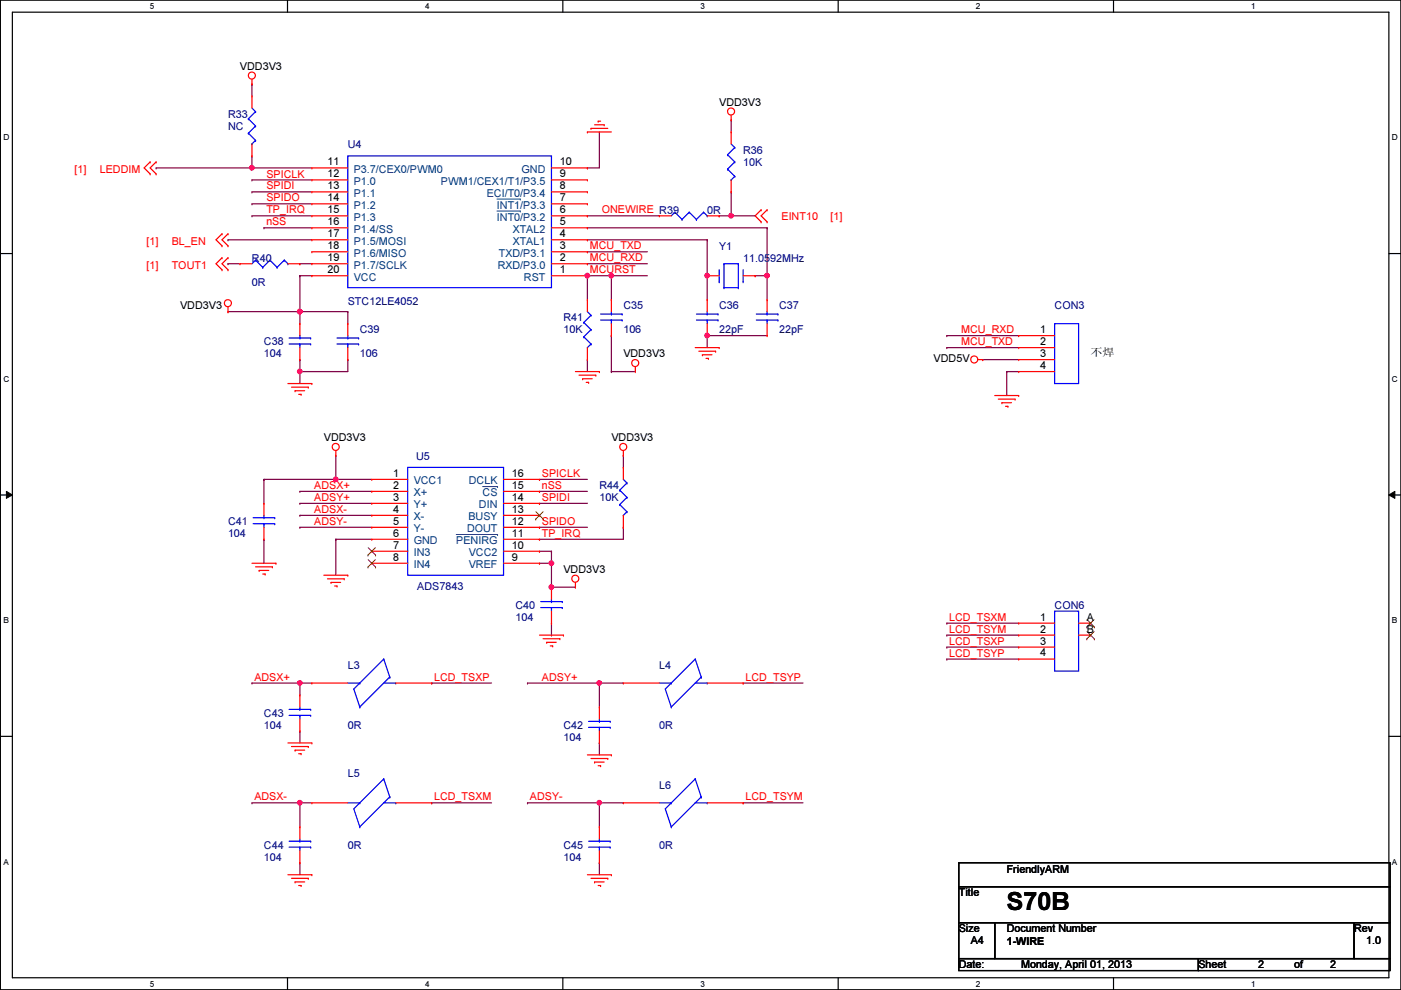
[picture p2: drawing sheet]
<svg xmlns="http://www.w3.org/2000/svg" width="297mm" height="210mm" viewBox="0 0 297 210" stroke-linecap="round" stroke-linejoin="round" font-family="sans-serif">
<path d="M.1 0h296.9v209.8h-296.9zM2.6 2.6h291.9v204.7h-291.9z" fill="none" stroke="#000" stroke-width=".25"/>
<g fill="#fff">
<path d="M31.8 .3h1v2h-1z"/>
<path d="M31.8 207.6h1v1.9h-1z"/>
</g>
<path d="M61 0v2.6M61 207.3v2.5" fill="none" stroke="#000" stroke-width=".25"/>
<g fill="#fff">
<path d="M90.1 .3h1v2h-1z"/>
<path d="M90.1 207.6h1v1.9h-1z"/>
</g>
<path d="M119.3 0v2.6M119.3 207.3v2.5" fill="none" stroke="#000" stroke-width=".25"/>
<g fill="#fff">
<path d="M148.5 .3h1v2h-1z"/>
<path d="M148.5 207.6h1v1.9h-1z"/>
</g>
<path d="M177.7 0v2.6M177.7 207.3v2.5" fill="none" stroke="#000" stroke-width=".25"/>
<g fill="#fff">
<path d="M206.9 .3h1v2h-1z"/>
<path d="M206.9 207.6h1v1.9h-1z"/>
</g>
<path d="M236.1 0v2.6M236.1 207.3v2.5" fill="none" stroke="#000" stroke-width=".25"/>
<g fill="#fff">
<path d="M265.3 .3h.9v2h-.9z"/>
<path d="M265.3 207.6h.9v1.9h-.9z"/>
<path d="M.7 28.2h1.3v1.9h-1.3z"/>
<path d="M295.1 28.2h1.3v1.9h-1.3z"/>
<path d="M.7 79.3h1.3v2h-1.3z"/>
<path d="M295.1 79.3h1.3v2h-1.3z"/>
</g>
<path d="M.1 53.8h2.5M294.5 53.8h2.5" fill="none" stroke="#000" stroke-width=".25"/>
<g fill="#fff">
<path d="M.7 130.5h1.2v2h-1.2z"/>
<path d="M295.1 130.5h1.2v2h-1.2z"/>
</g>
<path d="M.1 104.9h2.5M294.5 104.9h2.5" fill="none" stroke="#000" stroke-width=".25"/>
<path d="M1.4 104.2l1.2 .7-1.2 .8zM294.5 104.9l1.2-.7v1.5z" fill="#000"/>
<path d="M1.4 104.2l1.2 .7-1.2 .8zM294.5 104.9l1.2-.7v1.5z" fill="none" stroke="#000" stroke-width=".21"/>
<g fill="#fff">
<path d="M.7 181.7h1.2v2h-1.2z"/>
<path d="M295.1 181.7h1.2v2h-1.2z"/>
</g>
<path d="M.1 156.1h2.5M294.5 156.1h2.5" fill="none" stroke="#000" stroke-width=".25"/>
<g fill="none" stroke="#800040" stroke-width=".25">
<path d="M63.6 104.2h.1M63.6 106.7h.1M63.6 109.3h.1M63.6 111.8h.1M63.6 104.2h15.2M63.6 106.7h15.2M63.6 109.3h15.2M63.6 111.8h15.2M71.2 101.6h.1M71.2 101.6h7.6M114.4 101.6h.1M114.4 104.2h.1"/>
<path d="M114.4 106.7h.1M114.4 111.8h.1M114.4 114.3h.1M114.4 101.6h10.1M114.4 104.2h10.1M114.4 106.7h10.1M114.4 111.8h10.1M114.4 114.3h17.8M116.9 116.9h.1M116.9 116.9v2.5M63.6 155h.1M63.6 155v2.5"/>
<path d="M91.5 144.8h.1M91.5 144.8h12.7M127.1 157.5h.1M127.1 157.5v2.6M91.5 170.2h.1M91.5 170.2h12.7M63.6 182.9h.1M63.6 182.9v2.6M127.1 182.9h.1M127.1 182.9v2.6"/>
</g>
<circle cx="71.2" cy="101.6" r=".49" fill="#f0f"/>
<circle cx="71.2" cy="101.6" r=".49" fill="none" stroke="#f0f" stroke-width=".25"/>
<path d="M56 101.6h.1M56 114.3h.1M56 101.6v5.1M56 114.3v5.1M71.2 114.3h.1M71.2 114.3h7.6M71.2 114.3v7.7M114.4 116.9h.1M114.4 119.4h.1M114.4 116.9h2.5M114.4 119.4h2.5" fill="none" stroke="#800040" stroke-width=".25"/>
<circle cx="116.9" cy="119.4" r=".49" fill="#f0f"/>
<circle cx="116.9" cy="119.4" r=".49" fill="none" stroke="#f0f" stroke-width=".25"/>
<path d="M132.2 96.6h.1M132.2 96.6v2.5M116.9 119.4h.1M116.9 119.4v5.1M132.2 111.8h.1M132.2 111.8v2.5M116.9 124.5h.1M116.9 124.5h5.1" fill="none" stroke="#800040" stroke-width=".25"/>
<circle cx="116.9" cy="124.5" r=".49" fill="#f0f"/>
<circle cx="116.9" cy="124.5" r=".49" fill="none" stroke="#f0f" stroke-width=".25"/>
<path d="M63.6 144.8h.1M63.6 144.8h2.5" fill="none" stroke="#800040" stroke-width=".25"/>
<circle cx="63.6" cy="144.8" r=".49" fill="#f0f"/>
<circle cx="63.6" cy="144.8" r=".49" fill="none" stroke="#f0f" stroke-width=".25"/>
<path d="M71.2 96.6h.1M71.2 96.6v5h-15.2M56 101.6h.1M53.4 144.8h.1M53.4 144.8h10.2M63.6 144.8h.1M63.6 144.8v2.6M63.6 170.2h.1M63.6 170.2h2.5" fill="none" stroke="#800040" stroke-width=".25"/>
<circle cx="63.6" cy="170.2" r=".49" fill="#f0f"/>
<circle cx="63.6" cy="170.2" r=".49" fill="none" stroke="#f0f" stroke-width=".25"/>
<path d="M127.1 144.8h.1M127.1 144.8h5.1M53.4 170.2h.1M53.4 170.2h10.2M63.6 170.2h.1M63.6 170.2v5.1" fill="none" stroke="#800040" stroke-width=".25"/>
<circle cx="127.1" cy="144.8" r=".49" fill="#f0f"/>
<circle cx="127.1" cy="144.8" r=".49" fill="none" stroke="#f0f" stroke-width=".25"/>
<path d="M111.8 144.8h.1M111.8 144.8h15.3M127.1 144.8h.1M127.1 144.8v5.1M127.1 170.2h.1M127.1 170.2h5.1" fill="none" stroke="#800040" stroke-width=".25"/>
<circle cx="127.1" cy="170.2" r=".49" fill="#f0f"/>
<circle cx="127.1" cy="170.2" r=".49" fill="none" stroke="#f0f" stroke-width=".25"/>
<path d="M63.6 66.1h.1M63.6 66.1v2.5M157.6 144.8h.1M157.6 144.8h12.7M111.8 170.2h.1M111.8 170.2h15.3M127.1 170.2h.1M127.1 170.2v5.1M157.6 170.2h.1M157.6 170.2h12.7" fill="none" stroke="#800040" stroke-width=".25"/>
<circle cx="63.6" cy="66.1" r=".49" fill="#f0f"/>
<circle cx="63.6" cy="66.1" r=".49" fill="none" stroke="#f0f" stroke-width=".25"/>
<path d="M53.4 33.1h.1M53.4 33.1v2.5M63.6 58.5h.1M63.6 58.5h2.5M63.6 66.1h.1M63.6 66.1h10.1M73.7 66.1h.1M73.7 66.1v2.5" fill="none" stroke="#800040" stroke-width=".25"/>
<circle cx="63.6" cy="66.1" r=".49" fill="#f0f"/>
<circle cx="63.6" cy="66.1" r=".49" fill="none" stroke="#f0f" stroke-width=".25"/>
<path d="M53.4 38.1h.1M53.4 38.1h12.7M53.4 40.7h.1M53.4 40.7h12.7M63.6 78.8h.1M63.6 78.8v2.5" fill="none" stroke="#800040" stroke-width=".25"/>
<circle cx="63.6" cy="78.8" r=".49" fill="#f0f"/>
<circle cx="63.6" cy="78.8" r=".49" fill="none" stroke="#f0f" stroke-width=".25"/>
<g fill="none" stroke="#800040" stroke-width=".25">
<path d="M53.4 43.2h.1M53.4 45.8h.1M53.4 43.2h12.7M53.4 45.8h12.7M56 48.3h.1M56 48.3h10.1M124.5 48.3h.1M124.5 48.3h38.1M162.6 58.5h.1M162.6 58.5v5M48.3 66.1h.1M48.3 66.1h15.3"/>
<path d="M63.6 78.8h.1M73.7 76.2h.1M73.7 76.2v2.6h-10.1M149.9 71.2h.1M149.9 71.2v2.5M200.7 71.2h.1M200.7 71.2h15.3"/>
</g>
<circle cx="162.6" cy="58.4" r=".49" fill="#f0f"/>
<circle cx="162.6" cy="58.4" r=".49" fill="none" stroke="#f0f" stroke-width=".25"/>
<path d="M124.5 50.8h.1M124.5 50.8h25.4M149.9 58.5h.1M149.9 58.5v5M200.7 73.7h.1M200.7 73.7h15.3" fill="none" stroke="#800040" stroke-width=".25"/>
<circle cx="149.9" cy="58.4" r=".49" fill="#f0f"/>
<circle cx="149.9" cy="58.4" r=".49" fill="none" stroke="#f0f" stroke-width=".25"/>
<path d="M160.1 58.5h.1M160.1 58.5h2.5M149.9 71.2h.1M149.9 71.2h12.7" fill="none" stroke="#800040" stroke-width=".25"/>
<circle cx="149.9" cy="71.1" r=".49" fill="#f0f"/>
<circle cx="149.9" cy="71.1" r=".49" fill="none" stroke="#f0f" stroke-width=".25"/>
<g fill="none" stroke="#800040" stroke-width=".25">
<path d="M63.6 58.5h.1M63.6 58.5v7.6M124.5 53.4h.1M124.5 55.9h.1M124.5 45.8h.1M124.5 53.4h12.7M124.5 55.9h12.7M124.5 45.8h15.3M155 45.8h.1M155 40.7h.1M155 45.8h5.1M155 40.7v5.1"/>
<path d="M63.6 76.2h.1M63.6 76.2v2.6M213.4 78.8h.1M213.4 78.8h2.6M213.4 78.8v5.1"/>
</g>
<circle cx="155" cy="45.7" r=".49" fill="#f0f"/>
<circle cx="155" cy="45.7" r=".49" fill="none" stroke="#f0f" stroke-width=".25"/>
<path d="M63.6 55.9h.1M63.6 55.9h2.5M129.6 58.5h.1M129.6 58.5v5" fill="none" stroke="#800040" stroke-width=".25"/>
<circle cx="129.6" cy="58.4" r=".49" fill="#f0f"/>
<circle cx="129.6" cy="58.4" r=".49" fill="none" stroke="#f0f" stroke-width=".25"/>
<path d="M53.4 35.6h.1M53.4 35.6h12.7M155 25.4h.1M155 25.4v2.6M48.3 55.9h.1M48.3 55.9h2.6M124.5 58.5h.1M124.5 58.5v5M124.5 76.2h.1M124.5 76.2v2.6" fill="none" stroke="#800040" stroke-width=".25"/>
<circle cx="53.4" cy="35.6" r=".49" fill="#f0f"/>
<circle cx="53.4" cy="35.6" r=".49" fill="none" stroke="#f0f" stroke-width=".25"/>
<path d="M124.5 58.5h.1M124.5 58.5h5.1" fill="none" stroke="#800040" stroke-width=".25"/>
<circle cx="124.5" cy="58.4" r=".49" fill="#f0f"/>
<circle cx="124.5" cy="58.4" r=".49" fill="none" stroke="#f0f" stroke-width=".25"/>
<g fill="none" stroke="#800040" stroke-width=".25">
<path d="M53.4 17.8h.1M53.4 17.8v2.6M33.1 35.6h.1M33.1 35.6h20.3M124.5 35.6h.1M127.1 28h.1M127.1 28v7.6h-2.6M48.3 50.8h.1M48.3 50.8h17.8M129.6 58.5h.1M129.6 58.5h7.6M149.9 50.8h.1"/>
<path d="M149.9 50.8v7.7M152.5 45.8h.1M152.5 45.8h2.5M162.6 48.3h.1M162.6 48.3v10.2M129.6 71.2h.1M129.6 78.8h.1M129.6 71.2v7.6M129.6 78.8h5.1M208.4 76.2h.1M208.4 76.2h7.6M116.9 134.7h.1"/>
<path d="M116.9 132.1v2.6M200.7 132.1h.1M200.7 134.7h.1M200.7 137.2h.1M200.7 139.7h.1M200.7 132.1h15.3M200.7 134.7h15.3M200.7 137.2h15.3M200.7 139.7h15.3"/>
</g>
<g fill="none" stroke="#f00" stroke-width=".25">
<path d="M53.4 17.8h.1M53.4 16.8v1M31.8 34.3h.1M31.8 36.9h.1M31.8 34.3l-1.2 1.3 1.2 1.3M33.1 34.3h.1M33.1 36.9h.1M33.1 34.3l-1.3 1.3 1.3 1.3M53.4 20.4h.1M53.4 33.1h.1M53.4 20.4v2.5M53.4 30.5v2.6"/>
<path d="M66.1 35.6h.1M66.1 38.1h.1M66.1 38.1h7.6M66.1 35.6h7.6M116.9 38.1h7.6M116.9 35.6h7.6M124.5 28h.1M124.5 38.1h.1M124.5 35.6h.1M124.5 28h5.1M125.3 27.2h.1M125.3 27.2h3.6"/>
<path d="M126.1 26.5h2M126.8 25.7h.1M126.8 25.7h.5M128.1 26.5h.1M155 25.4h.1M155 28h.1M155 24.4v1M155 28v2.5M155 38.1v2.6M47.1 54.7h.1M47.1 57.2h.1M47.1 49.6h.1"/>
<path d="M47.1 52.1h.1M47.1 54.7l-1.3 1.2 1.3 1.3M47.1 49.6l-1.3 1.2 1.3 1.3M48.3 54.7h.1M48.3 57.2h.1M48.3 49.6h.1M48.3 52.1h.1M48.3 54.7l-1.2 1.2 1.2 1.3M48.3 49.6l-1.2 1.2 1.2 1.3M50.9 55.9h.1M50.9 55.9h2.5M61 55.9h2.6"/>
<path d="M63.6 55.9h.1M66.1 40.7h.1M66.1 43.2h.1M66.1 45.8h.1M66.1 48.3h.1M66.1 50.8h.1M66.1 53.4h.1M66.1 55.9h.1M66.1 58.5h.1M66.1 58.5h7.6M66.1 55.9h7.6M66.1 53.4h7.6"/>
<path d="M66.1 50.8h7.6M66.1 48.3h7.6M66.1 45.8h7.6M66.1 43.2h7.6M66.1 40.7h7.6M116.9 58.5h7.6M116.9 55.9h7.6M116.9 53.4h7.6M116.9 50.8h7.6M116.9 48.3h7.6M116.9 45.8h7.6M116.9 43.2h7.6"/>
<path d="M116.9 40.7h7.6M124.5 58.5h.1M124.5 55.9h.1M124.5 53.4h.1M124.5 50.8h.1M124.5 48.3h.1M124.5 45.8h.1M124.5 43.2h.1M124.5 40.7h.1M139.8 45.8h.1M139.8 45.8h2.5M149.9 58.5h.1"/>
<path d="M149.9 58.5h2.6M149.9 45.8h2.6M152.5 45.8h.1M155 40.7h.1M157.6 58.5h2.5M160.1 58.5h.1M161.4 44.5h.1M161.4 47h.1M161.4 44.5l-1.3 1.3 1.3 1.2M162.6 47h.1M162.6 44.5h.1M162.6 44.5l-1.2 1.3 1.2 1.2"/>
<path d="M48.3 66.1h.1M48.3 65.1v1M63.6 68.6h.1M63.6 76.2h.1M63.6 68.6v2.6M63.6 73.7v2.5M73.7 68.6h.1M73.7 76.2h.1M73.7 68.6v2.6M73.7 73.7v2.5M122 78.8h5.1M122.8 79.5h3.5"/>
<path d="M124.5 63.5h.1M124.5 76.2h.1M124.5 63.5v2.6M124.5 73.7v2.5M126.3 79.5h.1M127.1 78.8h.1M129.6 63.5h.1M129.6 71.2h.1M129.6 63.5v2.6M129.6 68.6v2.6M134.7 78.8h.1M134.7 77.8v1"/>
<path d="M147.4 73.7h5.1M148.2 74.5h3.5M148.9 75.2h.1M148.9 75.2h2.1M149.7 76h.5M149.9 63.5h.1M149.9 71.2h.1M149.9 63.5v2.6M149.9 68.6v2.6M150.2 76h.1M151.7 74.5h.1M152.5 73.7h.1"/>
<path d="M162.6 63.5h.1M162.6 71.2h.1M162.6 63.5v2.6M162.6 68.6v2.6M207.3 76.2h1.1M208.4 76.2h.1M216 71.2h.1M216 73.7h.1M216 76.2h.1M216 78.8h.1M216 73.7h7.6M216 78.8h7.6"/>
<path d="M216 76.2h7.6M216 71.2h7.6M61 81.3h5.1M61.8 82.1h3.6M62.6 82.8h.1M62.6 82.8h2M63.3 83.6h.5M63.8 83.6h.1M65.4 82.1h.1M66.1 81.3h.1M71.2 96.6h.1M71.2 95.5v1.1"/>
<path d="M123.5 80.3h.1M123.5 80.3h2.1M124.3 81.1h.5M124.8 81.1h.1M132.2 96.6h.1M132.2 99.1h.1M132.2 95.5v1.1M132.2 99.1v2.5M210.9 83.9h5.1M211.7 84.6h3.5M212.4 85.4h.1M212.4 85.4h2.1"/>
<path d="M213.2 86.1h.5M213.7 86.1h.1M215.2 84.6h.1M216 83.9h.1M53.4 119.4h5.1M56 106.7h.1M56 114.3h.1M56 106.7v2.6M56 111.8v2.5M58.5 119.4h.1M78.8 101.6h.1M78.8 104.2h.1"/>
<path d="M78.8 106.7h.1M78.8 109.3h.1M78.8 111.8h.1M78.8 114.3h.1M78.8 116.9h.1M78.8 119.4h.1M78.8 119.4h7.6M78.8 101.6h7.6M78.8 104.2h7.6M78.8 106.7h7.6M78.8 109.3h7.6M78.8 111.8h7.6"/>
<path d="M78.8 114.3h7.6M78.8 116.9h7.6M106.8 119.4h7.6M106.8 101.6h7.6M106.8 104.2h7.6M106.8 106.7h7.6M106.8 109.3h7.6M106.8 111.8h7.6M106.8 114.3h7.6M106.8 116.9h7.6M114.4 119.4h.1M114.4 116.9h.1"/>
<path d="M114.4 114.3h.1M114.4 111.8h.1M114.4 109.3h.1M114.4 106.7h.1M114.4 104.2h.1M114.4 101.6h.1M132.2 111.8h.1M132.2 109.3v2.5M54.2 120.2h3.5M54.9 120.9h.1M54.9 120.9h2.1M55.7 121.7h.5"/>
<path d="M56.2 121.7h.1M57.7 120.2h.1M68.7 122h5M69.4 122.7h3.6M70.2 123.5h.1M70.2 123.5h2M70.9 124.2h.6M71.5 124.2h.1M73 122.7h.1M73.7 122h.1M114.4 134.7h5.1M115.1 135.4h3.6"/>
<path d="M115.9 136.2h.1M115.9 136.2h2M116.7 136.9h.5M116.9 124.5h.1M116.9 132.1h.1M116.9 124.5v2.5M116.9 129.6v2.5M117.2 136.9h.1M118.7 135.4h.1M119.5 134.7h.1M122 124.5h.1M122 123.5v1"/>
<path d="M216 132.1h.1M216 134.7h.1M216 137.2h.1M216 139.7h.1M216 134.7h7.6M216 132.1h7.6M216 137.2h7.6M216 139.7h7.6M228.7 134.7h2.5M228.7 132.1h2.5M231.2 132.1h.1M231.2 134.7h.1"/>
<path d="M61 157.5h5.1M61.8 158.3h3.6M62.6 159h.1M62.6 159h2M63.3 159.8h.5M63.6 147.4h.1M63.6 155h.1M63.6 147.4v2.5M63.6 152.4v2.6M63.8 159.8h.1M65.4 158.3h.1M66.1 157.5h.1"/>
<path d="M66.1 144.8h.1M66.1 144.8h7.6M83.9 144.8h7.6M91.5 144.8h.1M127.1 149.9h.1M127.1 157.5h.1M127.1 149.9v2.5M127.1 155v2.5M132.2 144.8h.1M132.2 144.8h7.6M149.9 144.8h7.7M157.6 144.8h.1"/>
<path d="M63.6 175.3h.1M63.6 175.3v2.5M66.1 170.2h.1M66.1 170.2h7.6M83.9 170.2h7.6M91.5 170.2h.1M124.5 160.1h5.1M125.3 160.8h3.6M126.1 161.6h.1M126.1 161.6h2M126.8 162.3h.5M127.1 175.3h.1"/>
<path d="M127.1 175.3v2.5M127.3 162.3h.1M128.9 160.8h.1M129.6 160.1h.1M132.2 170.2h.1M132.2 170.2h7.6M149.9 170.2h7.7M157.6 170.2h.1M61 185.5h5.1M61.8 186.2h3.6M62.6 187h.1M62.6 187h2"/>
<path d="M63.3 187.7h.5M63.6 182.9h.1M63.6 180.4v2.5M63.8 187.7h.1M65.4 186.2h.1M66.1 185.5h.1M124.5 185.5h5.1M125.3 186.2h3.6M126.1 187h.1M126.1 187h2M126.8 187.7h.5M127.1 182.9h.1"/>
<path d="M127.1 180.4v2.5M127.3 187.7h.1M128.9 186.2h.1M129.6 185.5h.1"/>
<circle cx="53.4" cy="16" r=".75"/>
<circle cx="155" cy="23.6" r=".75"/>
<circle cx="48.3" cy="64.3" r=".75"/>
<circle cx="134.7" cy="77" r=".75"/>
<circle cx="206.6" cy="76.2" r=".75"/>
<circle cx="71.2" cy="94.8" r=".75"/>
<circle cx="132.1" cy="94.8" r=".75"/>
<circle cx="122" cy="122.7" r=".75"/>
</g>
<path d="M203.3 182.9h91.4v5.1h-91.4zM203.3 188h91.4v7.6h-91.4zM203.3 195.6h7.6v7.6h-7.6zM210.9 195.6h76.2v7.6h-76.2zM287.1 195.6h7.6v7.6h-7.6zM203.3 203.2h50.8v2.6h-50.8zM254.1 203.2h40.6v2.6h-40.6z" fill="none" stroke="#000" stroke-width=".25"/>
<g fill="none" stroke="#00f" stroke-width=".25">
<path d="M52.7 25.2h.1M52.7 28.2h.1M52.7 25.2l1.5 1.5M52.7 28.2l1.5 1.6M53.4 30.5h.1M53.4 22.9l.8 .8M54.2 23.7h.1M54.2 26.7h.1M54.2 29.8h.1M54.2 23.7l-1.5 1.5M54.2 26.7l-1.5 1.5M54.2 29.8l-.8 .7"/>
<path d="M73.7 33.1h43.2v27.9h-43.2zM154.3 32.8h.1M154.3 35.9h.1M154.3 32.8l1.5 1.5M154.3 35.9l1.5 1.5M155 38.1h.1M155 30.5l.8 .8M155.8 31.3h.1M155.8 34.3h.1M155.8 37.4h.1M155.8 31.3l-1.5 1.5M155.8 34.3l-1.5 1.6"/>
<path d="M155.8 37.4l-.8 .7M54.2 55.2h.1M54.2 55.2l-.8 .7M54.2 55.2l1.5 1.5M55.7 56.7h.1M57.2 55.2h.1M57.2 55.2l-1.5 1.5M57.2 55.2l1.6 1.5M58.8 56.7h.1M60.3 55.2h.1M60.3 55.2l-1.5 1.5M60.3 55.2l.7 .7"/>
<path d="M61 55.9h.1M143.1 45h.1M143.1 45l-.8 .8M143.1 45l1.5 1.5M144.6 46.5h.1M146.1 45h.1M146.1 45l-1.5 1.5M146.1 45l1.6 1.5M147.7 46.5h.1M149.2 45h.1M149.2 45l-1.5 1.5M149.2 45l.7 .8"/>
<path d="M149.9 45.8h.1M152.5 59.7h.1M152.5 57.2v2.5M153.5 55.9h.1M153.5 55.9v5.1M153.5 55.9h3M156.5 55.9h.1M156.5 55.9v5.1M157.6 59.7h.1M157.6 57.2v2.5M61.3 72.9h4.6M61.3 71.7h4.6"/>
<path d="M63.6 71.7h.1M63.6 72.9h.1M63.6 71.2v.5M63.6 72.9v.8M65.9 72.9h.1M65.9 71.7h.1M71.5 72.9h4.5M71.5 71.7h4.5M73.7 71.7h.1M73.7 72.9h.1M73.7 71.2v.5M73.7 72.9v.8"/>
<path d="M76 72.9h.1M76 71.7h.1M123.8 68.4h.1M123.8 71.4h.1M123.8 68.4l1.5 1.5M123.8 71.4l1.5 1.5M124.5 73.7h.1M124.5 66.1l.8 .7M125.3 66.8h.1M125.3 69.9h.1M125.3 72.9h.1M125.3 66.8l-1.5 1.6"/>
<path d="M125.3 69.9l-1.5 1.5M125.3 72.9l-.8 .8M127.3 67.9h4.6M127.3 66.6h4.6M129.6 66.6h.1M129.6 67.9h.1M129.6 66.1v.5M129.6 67.9v.7M131.9 67.9h.1M131.9 66.6h.1M147.7 67.9h4.5M147.7 66.6h4.5"/>
<path d="M149.9 66.6h.1M149.9 67.9h.1M149.9 66.1v.5M149.9 67.9v.7M152.2 67.9h.1M152.2 66.6h.1M153.5 61h.1M153.5 61h3M156.5 61h.1M160.4 67.9h4.5M160.4 66.6h4.5M162.6 66.6h.1"/>
<path d="M162.6 67.9h.1M162.6 66.1v.5M162.6 67.9v.7M164.9 67.9h.1M164.9 66.6h.1M223.6 68.6h5.1v12.7h-5.1zM86.4 99.1h20.4v22.9h-20.4zM53.7 111h4.5M53.7 109.8h4.5M56 109.8h.1M56 111h.1M56 109.3v.5"/>
<path d="M56 111v.8M58.2 111h.1M58.2 109.8h.1M131.4 103.9h.1M131.4 107h.1M131.4 103.9l1.5 1.6M131.4 107l1.5 1.5M132.2 109.3h.1M132.2 101.6l.7 .8M132.9 102.4h.1M132.9 105.5h.1M132.9 108.5h.1"/>
<path d="M132.9 102.4l-1.5 1.5M132.9 105.5l-1.5 1.5M132.9 108.5l-.7 .8M81.4 139.7h.1M81.4 139.7l-6.4 6.4 1.3 3.8M81.4 139.7l1.2 3.9M114.6 128.8h4.6M114.6 127.6h4.6M116.9 127.6h.1M116.9 128.8h.1M116.9 127v.6M116.9 128.8v.8"/>
<path d="M119.2 128.8h.1M119.2 127.6h.1M147.4 139.7h.1M147.4 139.7l-6.3 6.4 1.2 3.8M147.4 139.7l1.3 3.9M223.6 129.6h5.1v12.7h-5.1zM61.3 151.7h4.6M61.3 150.4h4.6M63.6 150.4h.1M63.6 151.7h.1M63.6 149.9v.5M63.6 151.7v.7"/>
<path d="M65.9 151.7h.1M65.9 150.4h.1M73.7 144.8h2.6M76.3 149.9h.1M76.3 144.8h.1M81.4 144.8h2.5M82.6 143.6h.1M82.6 143.6l-6.3 6.3M83.9 144.8h.1M124.8 154.2h4.6M124.8 153h4.6M127.1 153h.1"/>
<path d="M127.1 154.2h.1M127.1 152.4v.6M127.1 154.2v.8M129.4 154.2h.1M129.4 153h.1M139.8 144.8h2.5M142.3 149.9h.1M142.3 144.8h.1M147.4 144.8h2.5M148.7 143.6h.1M148.7 143.6l-6.4 6.3M149.9 144.8h.1"/>
<path d="M61.3 179.6h4.6M61.3 178.4h4.6M63.6 178.4h.1M63.6 179.6h.1M63.6 177.8v.6M63.6 179.6v.8M65.9 179.6h.1M65.9 178.4h.1M73.7 170.2h2.6M76.3 175.3h.1M76.3 170.2h.1M81.4 165.1h.1"/>
<path d="M81.4 165.1l-6.4 6.4 1.3 3.8M81.4 165.1l1.2 3.9M81.4 170.2h2.5M82.6 169h.1M82.6 169l-6.3 6.3M83.9 170.2h.1M124.8 179.6h4.6M124.8 178.4h4.6M127.1 178.4h.1M127.1 179.6h.1M127.1 177.8v.6M127.1 179.6v.8"/>
<path d="M129.4 179.6h.1M129.4 178.4h.1M139.8 170.2h2.5M142.3 175.3h.1M142.3 170.2h.1M147.4 165.1h.1M147.4 165.1l1.3 3.9M147.4 170.2h2.5M147.4 165.1l-6.3 6.4 1.2 3.8M148.7 169h.1M148.7 169l-6.4 6.3M149.9 170.2h.1"/>
</g>
<path d="M105.4 44.7h4.9M105.4 42.2h4.9M110.3 44.7h.1M110.3 42.2h.1M96.7 113.3h8.8M102.3 103.2h3.2M105.5 113.3h.1M105.5 103.2h.1" fill="none" stroke="#004080" stroke-width=".21"/>
<g fill="none" stroke="#804000" stroke-width=".21">
<path d="M78 117.7h.1M78.1 116.1l1.5 1.6M78.1 118.7l1.5 1.5M79.6 116.1l-1.6 1.6M79.6 118.7l-1.6 1.5M79.6 117.7h.1M113.6 110.1h.1M113.6 108.5l1.6 1.6M115.1 108.5l-1.5 1.6M115.2 110.1h.1M78 120.2h.1M79.6 120.2h.1"/>
<path d="M230.4 132.9h.1M230.4 135.5h.1M230.5 131.4l1.5 1.5M230.5 133.9l1.5 1.6M232 131.4l-1.6 1.5M232 133.9l-1.6 1.6M232 132.9h.1M232 135.5h.1"/>
</g>
<circle cx="71.2" cy="101.6" r=".49" fill="#f0f"/>
<circle cx="71.2" cy="101.6" r=".49" fill="none" stroke="#f0f" stroke-width=".25"/>
<circle cx="116.9" cy="119.4" r=".49" fill="#f0f"/>
<circle cx="116.9" cy="119.4" r=".49" fill="none" stroke="#f0f" stroke-width=".25"/>
<circle cx="116.9" cy="124.5" r=".49" fill="#f0f"/>
<circle cx="116.9" cy="124.5" r=".49" fill="none" stroke="#f0f" stroke-width=".25"/>
<circle cx="63.6" cy="144.8" r=".49" fill="#f0f"/>
<circle cx="63.6" cy="144.8" r=".49" fill="none" stroke="#f0f" stroke-width=".25"/>
<circle cx="63.6" cy="170.2" r=".49" fill="#f0f"/>
<circle cx="63.6" cy="170.2" r=".49" fill="none" stroke="#f0f" stroke-width=".25"/>
<circle cx="127.1" cy="144.8" r=".49" fill="#f0f"/>
<circle cx="127.1" cy="144.8" r=".49" fill="none" stroke="#f0f" stroke-width=".25"/>
<circle cx="127.1" cy="170.2" r=".49" fill="#f0f"/>
<circle cx="127.1" cy="170.2" r=".49" fill="none" stroke="#f0f" stroke-width=".25"/>
<circle cx="63.6" cy="66.1" r=".49" fill="#f0f"/>
<circle cx="63.6" cy="66.1" r=".49" fill="none" stroke="#f0f" stroke-width=".25"/>
<circle cx="63.6" cy="66.1" r=".49" fill="#f0f"/>
<circle cx="63.6" cy="66.1" r=".49" fill="none" stroke="#f0f" stroke-width=".25"/>
<circle cx="63.6" cy="78.8" r=".49" fill="#f0f"/>
<circle cx="63.6" cy="78.8" r=".49" fill="none" stroke="#f0f" stroke-width=".25"/>
<circle cx="162.6" cy="58.4" r=".49" fill="#f0f"/>
<circle cx="162.6" cy="58.4" r=".49" fill="none" stroke="#f0f" stroke-width=".25"/>
<circle cx="149.9" cy="58.4" r=".49" fill="#f0f"/>
<circle cx="149.9" cy="58.4" r=".49" fill="none" stroke="#f0f" stroke-width=".25"/>
<circle cx="149.9" cy="71.1" r=".49" fill="#f0f"/>
<circle cx="149.9" cy="71.1" r=".49" fill="none" stroke="#f0f" stroke-width=".25"/>
<circle cx="155" cy="45.7" r=".49" fill="#f0f"/>
<circle cx="155" cy="45.7" r=".49" fill="none" stroke="#f0f" stroke-width=".25"/>
<circle cx="129.6" cy="58.4" r=".49" fill="#f0f"/>
<circle cx="129.6" cy="58.4" r=".49" fill="none" stroke="#f0f" stroke-width=".25"/>
<circle cx="53.4" cy="35.6" r=".49" fill="#f0f"/>
<circle cx="53.4" cy="35.6" r=".49" fill="none" stroke="#f0f" stroke-width=".25"/>
<circle cx="124.5" cy="58.4" r=".49" fill="#f0f"/>
<circle cx="124.5" cy="58.4" r=".49" fill="none" stroke="#f0f" stroke-width=".25"/>
<text font-size="5.3" x="213.4" y="192.9">S70B</text>
<g font-size="2.3">
<text x="50.9" y="14.8">VDD3V3</text>
<text x="152.5" y="22.4">VDD3V3</text>
<text x="69.4" y="35.1">11</text>
<text x="118.7" y="35.1">10</text>
<text x="69.4" y="37.6">12</text>
<text x="69.4" y="40.1">13</text>
<text x="118.7" y="40.1">8</text>
<text x="118.7" y="37.6">9</text>
<text x="69.4" y="42.7">14</text>
<text x="69.4" y="45.2">15</text>
<text x="69.4" y="47.8">16</text>
<text x="118.7" y="47.8">5</text>
<text x="118.7" y="45.2">6</text>
<text x="118.7" y="42.7">7</text>
<text x="69.4" y="50.3">17</text>
<text x="69.4" y="52.8">18</text>
<text x="118.7" y="52.8">3</text>
<text x="118.7" y="50.3">4</text>
<text x="69.4" y="55.4">19</text>
<text x="69.4" y="57.9">20</text>
<text x="118.7" y="57.9">1</text>
<text x="118.7" y="55.4">2</text>
<text x="38.2" y="65.6">VDD3V3</text>
<text x="220.6" y="70.6">1</text>
<text x="132.2" y="75.8">VDD3V3</text>
<text x="197.9" y="76.8">VDD5V</text>
<text x="220.6" y="73.2">2</text>
<text x="220.6" y="75.7">3</text>
<text x="231.2" y="75.6">不不</text>
<text x="220.6" y="78.2">4</text>
<text x="68.7" y="93.6">VDD3V3</text>
<text x="129.6" y="93.6">VDD3V3</text>
<text x="83.4" y="101.1">1</text>
<text x="108.5" y="101.1">16</text>
<text x="83.4" y="103.6">2</text>
<text x="83.4" y="106.2">3</text>
<text x="108.5" y="106.2">14</text>
<text x="108.5" y="103.6">15</text>
<text x="83.4" y="108.7">4</text>
<text x="83.4" y="111.3">5</text>
<text x="83.4" y="113.8">6</text>
<text x="108.5" y="113.8">11</text>
<text x="108.5" y="111.3">12</text>
<text x="108.5" y="108.7">13</text>
<text x="83.4" y="116.3">7</text>
<text x="83.4" y="118.9">8</text>
<text x="108.5" y="118.9">9</text>
<text x="108.5" y="116.3">10</text>
<text x="119.5" y="121.5">VDD3V3</text>
<text x="220.6" y="131.6">1</text>
<text x="230.5" y="131.6">A</text>
<text x="220.6" y="134.1">2</text>
<text x="220.6" y="136.7">3</text>
<text x="230.5" y="134.1">B</text>
<text x="220.6" y="139.2">4</text>
<text x="213.4" y="185">FriendlyARM</text>
<text x="203.3" y="190.1">Title</text>
<text x="203.3" y="197.7">Size</text>
<text x="213.4" y="197.7">Document Number</text>
<text x="287.1" y="197.7">Rev</text>
<text x="205.8" y="200.2">A4</text>
<text x="213.4" y="200.3">1-WIRE</text>
<text x="289.6" y="200.2">1.0</text>
<text x="203.3" y="205.3">Date:</text>
<text x="216.5" y="205.3">Monday, April 01, 2013</text>
<text x="254.1" y="205.3">Sheet</text>
<text x="266.8" y="205.3">2</text>
<text x="274.4" y="205.3">of</text>
<text x="282" y="205.3">2</text>
</g>
<g font-size="2.3" fill="#000080">
<text x="48.3" y="25">R33</text>
<text x="48.3" y="27.5">NC</text>
<text x="73.7" y="31.3">U4</text>
<text x="157.6" y="32.6">R36</text>
<text x="157.6" y="35.1">10K</text>
<text x="149.9" y="45.3">0R</text>
<text x="152.5" y="52.9">Y1</text>
<text x="53.4" y="55.5">R40</text>
<text x="157.6" y="55.5">11.0592MHz</text>
<text x="53.4" y="60.5">0R</text>
<text x="73.7" y="64.6">STC12LE4052</text>
<text x="132.2" y="65.6">C35</text>
<text x="152.5" y="65.6">C36</text>
<text x="165.2" y="65.6">C37</text>
<text x="223.6" y="65.6">CON3</text>
<text x="76.3" y="70.7">C39</text>
<text x="119.5" y="68.2">R41</text>
<text x="119.5" y="70.7">10K</text>
<text x="132.2" y="70.7">106</text>
<text x="152.5" y="70.7">22pF</text>
<text x="165.2" y="70.7">22pF</text>
<text x="56" y="73.2">C38</text>
<text x="56" y="75.8">104</text>
<text x="76.3" y="75.8">106</text>
<text x="88.2" y="97.6">U5</text>
<text x="127.1" y="103.7">R44</text>
<text x="127.1" y="106.3">10K</text>
<text x="48.3" y="111.3">C41</text>
<text x="48.3" y="113.9">104</text>
<text x="88.5" y="125.1">ADS7843</text>
<text x="109.3" y="129.1">C40</text>
<text x="109.3" y="131.7">104</text>
<text x="223.6" y="129.1">CON6</text>
<text x="73.7" y="141.8">L3</text>
<text x="139.8" y="141.8">L4</text>
<text x="56" y="152">C43</text>
<text x="56" y="154.5">104</text>
<text x="73.7" y="154.5">0R</text>
<text x="119.5" y="154.5">C42</text>
<text x="139.8" y="154.5">0R</text>
<text x="119.5" y="157.1">104</text>
<text x="73.7" y="164.7">L5</text>
<text x="139.8" y="167.2">L6</text>
<text x="56" y="179.9">C44</text>
<text x="73.7" y="179.9">0R</text>
<text x="119.5" y="179.9">C45</text>
<text x="139.8" y="179.9">0R</text>
<text x="56" y="182.5">104</text>
<text x="119.5" y="182.5">104</text>
</g>
<g font-size="2.3" fill="#f00">
<text x="15.8" y="36.7">[1]</text>
<text x="21.2" y="36.7">LEDDIM</text>
<text x="56.5" y="37.6">SPICLK</text>
<text x="56.5" y="40.2">SPIDI</text>
<text x="56.5" y="42.7">SPIDO</text>
<text x="56.5" y="45.3">TP_IRQ</text>
<text x="56.5" y="47.8">nSS</text>
<text x="127.6" y="45.3">ONEWIRE R39</text>
<text x="165.7" y="46.6">EINT10</text>
<text x="176.1" y="46.6">[1]</text>
<text x="31.1" y="51.9">[1]</text>
<text x="36.4" y="51.9">BL_EN</text>
<text x="125" y="52.9">MCU_TXD</text>
<text x="31.1" y="57">[1]</text>
<text x="36.4" y="57">TOUT1</text>
<text x="125" y="55.4">MCU_RXD</text>
<text x="125" y="58">MCURST</text>
<text x="203.8" y="70.7">MCU_RXD</text>
<text x="203.8" y="73.2">MCU_TXD</text>
<text x="114.9" y="101.1">SPICLK</text>
<text x="66.6" y="103.7">ADSX+</text>
<text x="66.6" y="106.2">ADSY+</text>
<text x="114.9" y="103.7">nSS</text>
<text x="114.9" y="106.2">SPIDI</text>
<text x="66.6" y="108.8">ADSX-</text>
<text x="66.6" y="111.3">ADSY-</text>
<text x="114.9" y="111.3">SPIDO</text>
<text x="114.9" y="113.8">TP_IRQ</text>
<text x="201.2" y="131.6">LCD_TSXM</text>
<text x="201.2" y="134.2">LCD_TSYM</text>
<text x="201.2" y="136.7">LCD_TSXP</text>
<text x="201.2" y="139.2">LCD_TSYP</text>
<text x="53.9" y="144.3">ADSX+</text>
<text x="92" y="144.3">LCD_TSXP</text>
<text x="114.9" y="144.3">ADSY+</text>
<text x="158.1" y="144.3">LCD_TSYP</text>
<text x="53.9" y="169.7">ADSX-</text>
<text x="92" y="169.7">LCD_TSXM</text>
<text x="112.3" y="169.7">ADSY-</text>
<text x="158.1" y="169.7">LCD_TSYM</text>
</g>
<g font-size="2.3" fill="#004080">
<text x="75" y="36.7">P3.7/CEX0/PWM0</text>
<text x="75" y="39.2">P1.0</text>
<text x="75" y="41.7">P1.1</text>
<text x="93.5" y="39.2">PWM1/CEX1/T1/P3.5</text>
<text x="103.2" y="41.7">ECI/T0/P3.4</text>
<text x="110.6" y="36.7">GND</text>
<text x="75" y="44.3">P1.2</text>
<text x="75" y="46.8">P1.3</text>
<text x="105.4" y="46.8">INT0/P3.2</text>
<text x="105.4" y="44.3">INT1/P3.3</text>
<text x="75" y="49.4">P1.4/SS</text>
<text x="75" y="51.9">P1.5/MOSI</text>
<text x="108.7" y="51.9">XTAL1</text>
<text x="108.7" y="49.4">XTAL2</text>
<text x="75" y="54.4">P1.6/MISO</text>
<text x="75" y="57">P1.7/SCLK</text>
<text x="75" y="59.5">VCC</text>
<text x="105.5" y="57">RXD/P3.0</text>
<text x="105.8" y="54.4">TXD/P3.1</text>
<text x="111.1" y="59.5">RST</text>
<text x="87.7" y="102.7">VCC1</text>
<text x="87.7" y="105.2">X+</text>
<text x="87.7" y="107.8">Y+</text>
<text x="99.4" y="102.7">DCLK</text>
<text x="101.6" y="107.8">DIN</text>
<text x="102.3" y="105.2">CS</text>
<text x="87.7" y="110.3">X-</text>
<text x="87.7" y="112.9">Y-</text>
<text x="99" y="112.9">DOUT</text>
<text x="99.3" y="110.3">BUSY</text>
<text x="87.7" y="115.4">GND</text>
<text x="87.7" y="117.9">IN3</text>
<text x="96.7" y="115.4">PENIRG</text>
<text x="99.4" y="117.9">VCC2</text>
<text x="87.7" y="120.5">IN4</text>
<text x="99.4" y="120.5">VREF</text>
</g>
<g font-size="1.8">
<text x="31.8" y="1.9">5</text>
<text x="90.1" y="1.9">4</text>
<text x="148.5" y="1.9">3</text>
<text x="206.9" y="1.9">2</text>
<text x="265.3" y="1.9">1</text>
<text x=".7" y="29.8">D</text>
<text x="295.1" y="29.8">D</text>
<text x=".7" y="80.9">C</text>
<text x="295.1" y="80.9">C</text>
<text x=".7" y="132.1">B</text>
<text x="295.1" y="132.1">B</text>
<text x=".7" y="183.3">A</text>
<text x="295.1" y="183.3">A</text>
<text x="31.8" y="209.2">5</text>
<text x="90.1" y="209.2">4</text>
<text x="148.5" y="209.2">3</text>
<text x="206.9" y="209.2">2</text>
<text x="265.3" y="209.2">1</text>
</g>
</svg>
